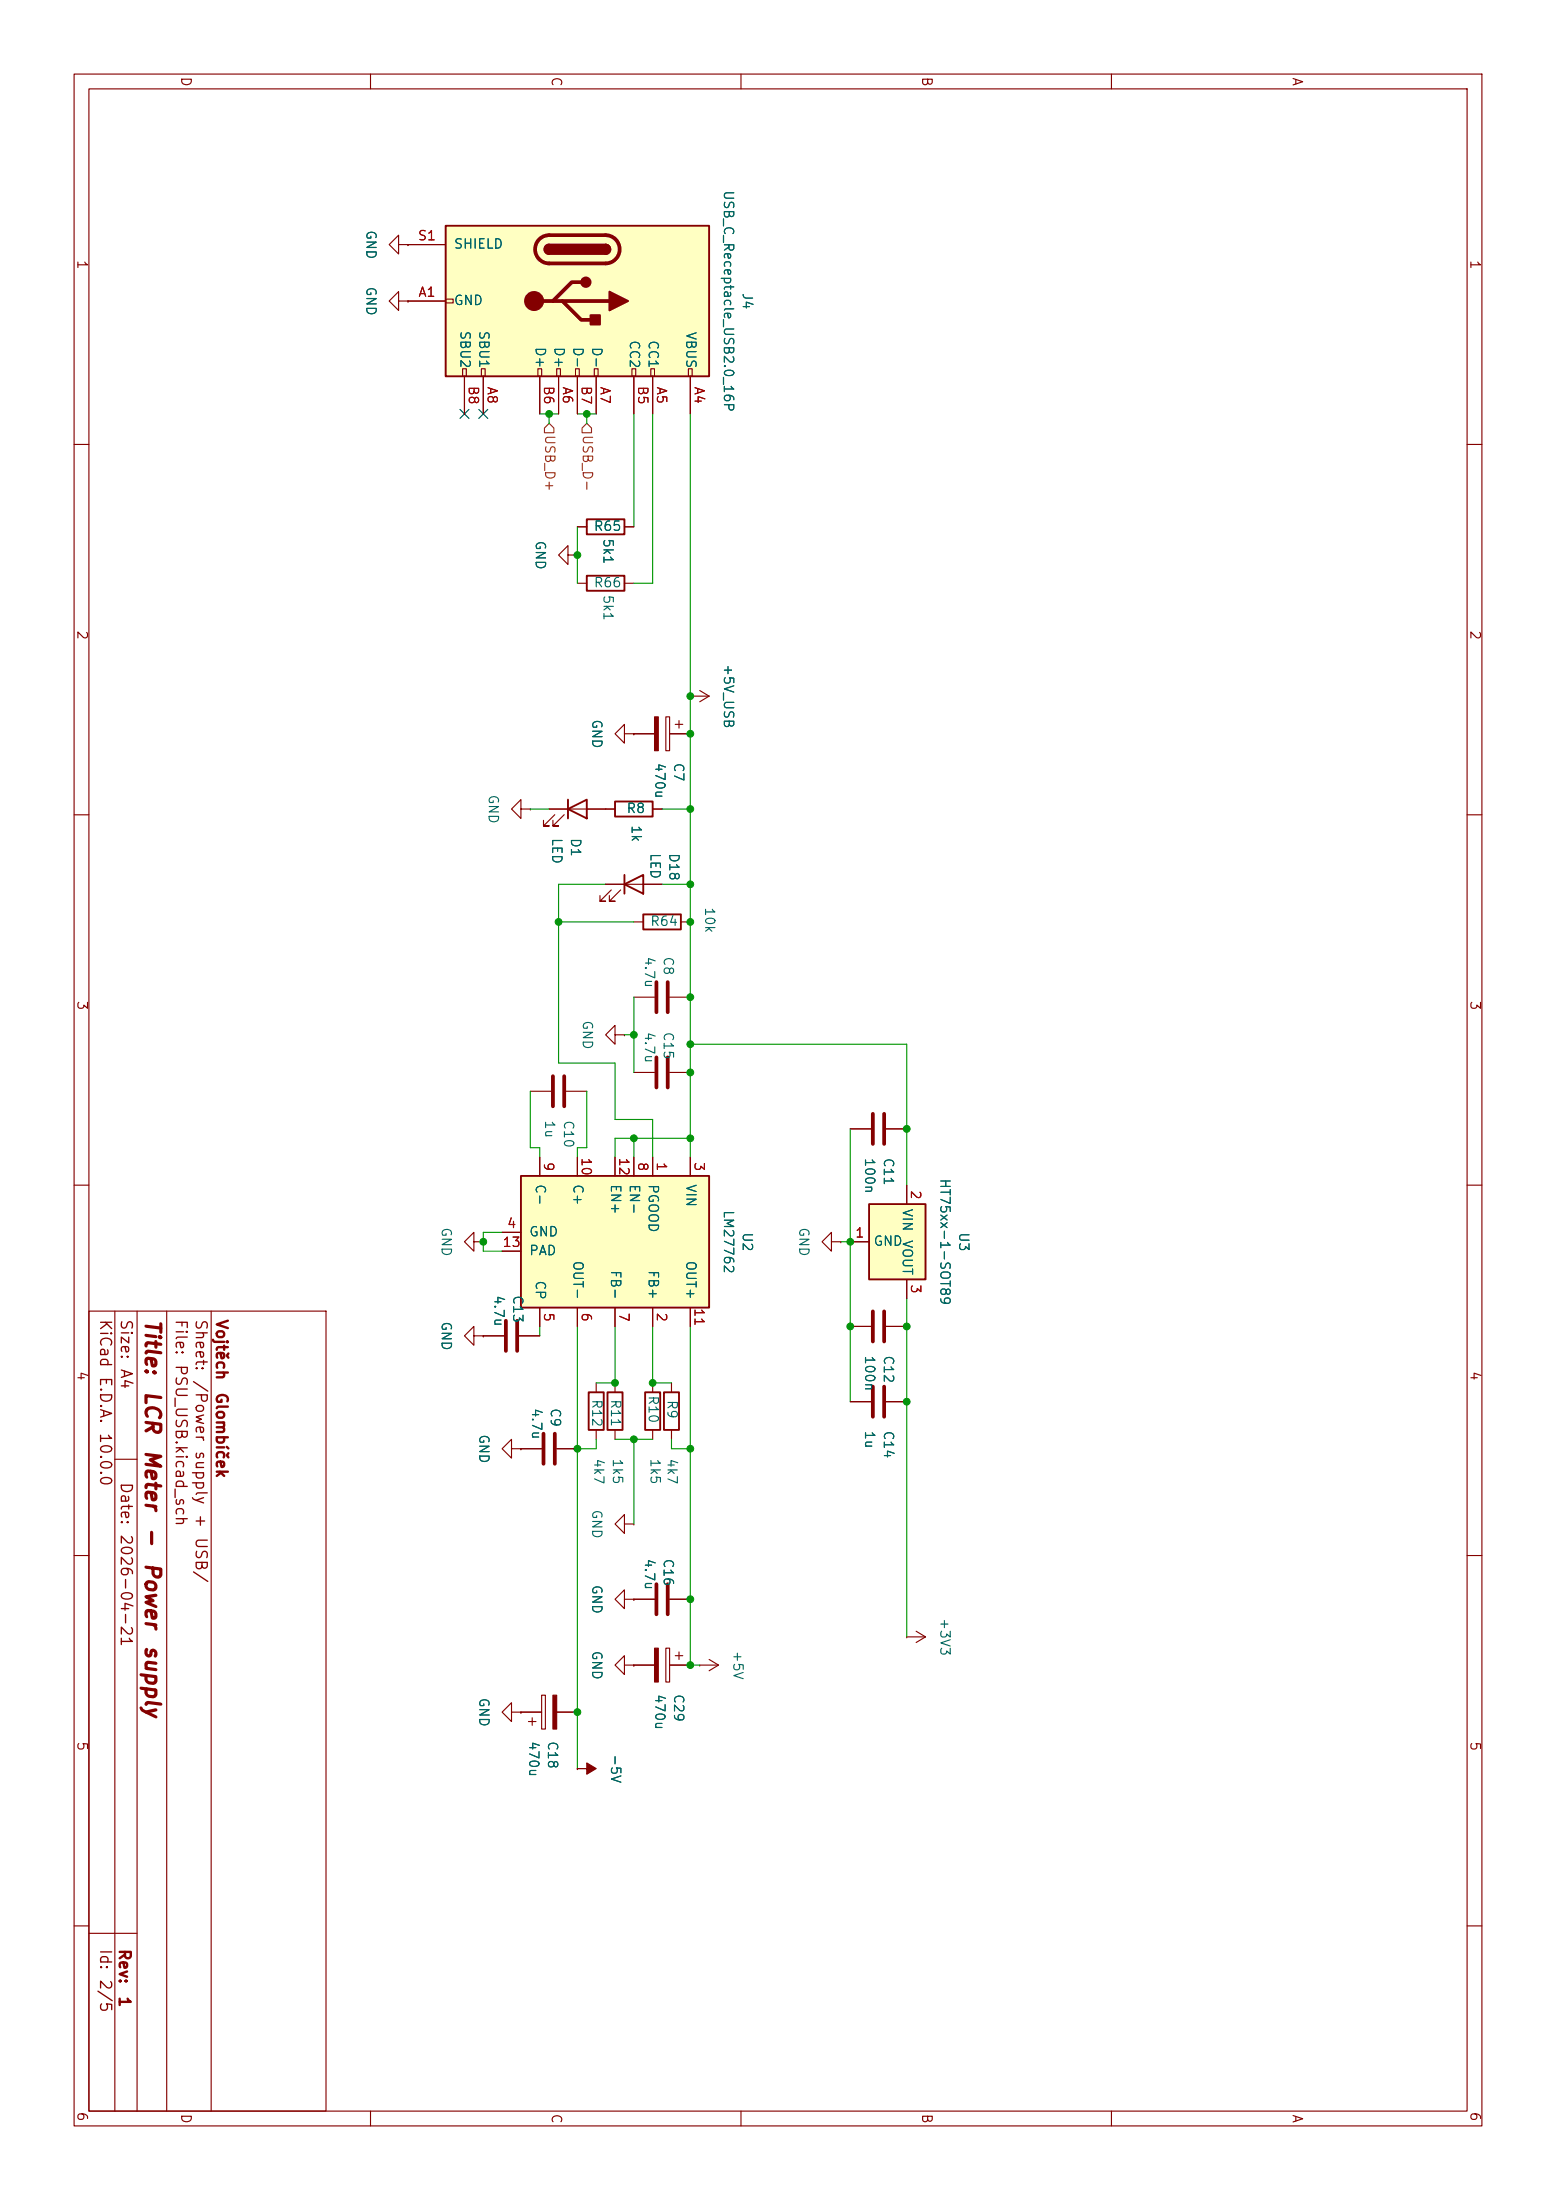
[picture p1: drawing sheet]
<svg xmlns="http://www.w3.org/2000/svg" width="210mm" height="297mm" viewBox="0 0 210 297" stroke-linecap="round" stroke-linejoin="round" font-family="sans-serif">
<g fill="none" stroke="#840000" stroke-width=".15">
<path d="M10 10h190v277h-190zM12 12h186v273h-186zM50 10v2M100 10v2M150 10v2M10 60h2M198 60h2M85.5 99.1h2.8M89.9 96.8h.5v4.5h-.5zM90.4 99.1h2.8M91.1 97.8h1.1M91.6 97.3v1"/>
<path d="M10 110h2M74.1 109.2h8.9M74.9 110l-1.5 1.5h.7h-.7v-.8M76.1 110l-1.5 1.5h.8h-.8v-.8M88.1 109.2h1.3M198 110h2M83 139.7v-1.3l-1.3 1.3 1.3 1.3v-1.3h1.3M84.3 139.7h.1M10 160h2M198 160h2M12 177h32v108h-32zM15.5 177v108"/>
<path d="M18.5 177v108M22.5 177v108M28.5 177v108M15.5 197h3M10 210h2M198 210h2M122.4 221h.1M122.4 221h2.5M123.6 220.2l1.3 .8M124.9 221l-1.3 .7M10 260h2M198 260h2"/>
<path d="M12 261h6.5M50 285v2M100 285v2M150 285v2"/>
</g>
<path d="M76.7 109.2l2.5-1.3v2.6zM76.7 107.9v2.6M83 108.2h5.1v2h-5.1z" fill="none" stroke="#840000" stroke-width=".25"/>
<path d="M88.3 96.8h.5v4.5h-.5z" fill="#840000" stroke="#840000" stroke-width=".15"/>
<path d="M117.3 162.6h7.6v10.1h-7.6z" fill="#ffffc2"/>
<path d="M117.3 162.6h7.6v10.1h-7.6z" fill="none" stroke="#840000" stroke-width=".25"/>
<path d="M84.3 99.1v-1.3l-1.3 1.3 1.3 1.2v-1.2h1.2M85.5 99.1h.1M85.5 144.8h2.8M90.4 144.8h2.8M114.8 152.4h2.8M119.6 152.4h2.8M114.8 167.6h2.5M122.4 160v2.6M122.4 172.7v2.6" fill="none" stroke="#840000" stroke-width=".15"/>
<path d="M88.6 142.7v4.1M90.1 142.7v4.1M117.8 150.4v4M119.3 150.4v4" fill="none" stroke="#840000" stroke-width=".51"/>
<path d="M70.3 158.7h25.4v17.8h-25.4z" fill="#ffffc2"/>
<path d="M84.3 119.4l2.5-1.3v2.5zM84.3 118.1v2.5M70.3 158.7h25.4v17.8h-25.4zM79.5 188h2v5h-2zM82 188h2v5h-2zM87.1 188h2v5h-2zM89.6 188h2v5h-2z" fill="none" stroke="#840000" stroke-width=".25"/>
<g fill="none" stroke="#840000" stroke-width=".15">
<path d="M81.7 119.4h7.7M82.5 120.1l-1.5 1.6h.7h-.7v-.8M83.8 120.1l-1.6 1.6h.8h-.8v-.8M85.5 134.6h2.8M90.4 134.6h2.8M72.8 156.2v2.5M77.9 156.2v2.5M83 156.2v2.5M85.5 156.2v2.5M88.1 156.2v2.5M93.2 156.2v2.5M64 167.6v-1.2l-1.3 1.2 1.3 1.3v-1.3h1.2"/>
<path d="M65.2 167.6h.1M67.8 166.4h2.5M67.8 168.9h2.5M72.8 176.5v2.6M77.9 176.5v2.6M83 176.5v2.6M88.1 176.5v2.6M93.2 176.5v2.6M112.2 167.6v-1.2l-1.3 1.2 1.3 1.3v-1.3h1.3M113.5 167.6h.1M114.8 179.1h2.8M119.6 179.1h2.8"/>
<path d="M64 180.3v-1.2l-1.3 1.2 1.3 1.3v-1.3h1.2M65.2 180.3h.1M65.2 180.3h2.8M69 195.6v-1.3l-1.2 1.3 1.2 1.2v-1.2h1.3M70.1 180.3h2.7M70.3 195.6h.1M70.3 195.6h2.8M75.1 195.6h2.8M80.5 186.7v1.3M80.5 193v1.3M83 186.7v1.3M83 193v1.3"/>
<path d="M88.1 186.7v1.3M88.1 193v1.3M90.6 186.7v1.3M90.6 193v1.3M114.8 189.2h2.8M119.6 189.2h2.8"/>
</g>
<path d="M88.6 132.6v4.1M90.1 132.6v4.1M68.3 178.3v4.1M69.8 178.3v4.1M117.8 177v4.1M119.3 177v4.1M73.4 193.5v4.1M74.9 193.5v4.1M117.8 187.2v4.1M119.3 187.2v4.1" fill="none" stroke="#840000" stroke-width=".51"/>
<path d="M60.1 30.5h35.6v20.3h-35.6z" fill="#ffffc2"/>
<g fill="none" stroke="#840000" stroke-width=".15">
<path d="M53.8 33v-1.3l-1.3 1.3 1.3 1.3v-1.3h1.3M55.1 33h.1M55.1 33h5M53.8 40.6v-1.2l-1.3 1.2 1.3 1.3v-1.3h1.3M55.1 40.6h.1M55.1 40.6h5M60.1 40.4h1.1v.5h-1.1zM62.4 49.8h.5v1h-.5zM62.7 50.8v5.1M65 49.8h.5v1h-.5zM65.2 50.8v5.1M72.6 49.8h.5v1h-.5z"/>
<path d="M72.8 50.8v5.1M75.1 49.8h.5v1h-.5zM75.4 50.8v5.1M77.7 49.8h.5v1h-.5zM77.9 50.8v5.1M80.2 49.8h.5v1h-.5zM80.5 50.8v5.1M85.3 49.8h.5v1h-.5zM85.5 50.8v5.1M87.8 49.8h.5v1h-.5zM88.1 50.8v5.1M92.9 49.8h.5v1h-.5z"/>
<path d="M93.2 50.8v5.1M76.7 74.9v-1.2l-1.3 1.2 1.3 1.3v-1.3h1.2M77.9 74.9h.1M77.9 71.1h1.3M77.9 78.7h1.3M84.3 71.1h1.2M84.3 78.7h1.2M85.5 99.1h.1M85.5 99.1h2.8M90.4 99.1h2.8M93.2 94h.1M93.2 94h2.5"/>
<path d="M94.4 93.2l1.3 .8M95.7 94l-1.3 .7M70.3 109.2v-1.3l-1.3 1.3 1.3 1.3v-1.3h1.3M71.6 109.2h.1M74.1 109.2h2.6M79.2 109.2h3.8M81.7 119.4h2.6M86.8 119.4h2.6M88.1 109.2h1.3M85.5 124.5h1.3M91.9 124.5h1.3M71.6 147.3h2.8"/>
<path d="M72.8 156.2v2.5M76.4 147.3h2.8M77.9 156.2v2.5M83 156.2v2.5M85.5 156.2v2.5M88.1 156.2v2.5M93.2 156.2v2.5M114.8 152.4h2.8M119.6 152.4h2.8M67.8 166.4h2.5M67.8 168.9h2.5M72.8 176.5v2.6"/>
<path d="M77.9 176.5v2.6M83 176.5v2.6M88.1 176.5v2.6M93.2 176.5v2.6M114.8 167.6h2.5M114.8 179.1h2.8M119.6 179.1h2.8M122.4 160v2.6M122.4 172.7v2.6M65.2 180.3h.1M65.2 180.3h2.8M70.1 180.3h2.7"/>
<path d="M70.3 195.6h.1M70.3 195.6h2.8M75.1 195.6h2.8M114.8 189.2h2.8M119.6 189.2h2.8M84.3 205.7v-1.2l-1.3 1.2 1.3 1.3v-1.3h1.2M84.3 215.9v-1.3l-1.3 1.3 1.3 1.3v-1.3h1.2M85.5 205.7h.1M85.5 215.9h.1M85.5 215.9h2.8M90.4 215.9h2.8M69 231.1v-1.2l-1.2 1.2 1.2 1.3v-1.3h1.3"/>
<path d="M70.3 231.1h.1M70.3 231.1h2.8M71.3 232.4h1M71.8 231.9v1M73.1 228.9h.5v4.5h-.5zM75.1 231.1h2.8M77.9 238.8h.1M84.3 224.8v-1.3l-1.3 1.3 1.3 1.3v-1.3h1.2M85.5 224.8h.1M85.5 224.8h2.8M89.9 222.5h.5v4.6h-.5zM90.4 224.8h2.8"/>
<path d="M91.1 223.5h1.1M91.6 223v1M94.4 224.8h.1M94.4 224.8h2.6M95.7 224l1.3 .8M97 224.8l-1.3 .8"/>
</g>
<path d="M60.1 30.5h35.6v20.3h-35.6zM74.1 33a.64 .64 0 0 0-.6 .7 .64 .64 0 0 0 .6 .6M81.7 33a.64 .64 0 0 1 .7 .7 .64 .64 0 0 1-.7 .6M79.2 70.1h5.1v2h-5.1zM79.2 77.7h5.1v2.1h-5.1zM86.8 123.4h5.1v2.1h-5.1z" fill="none" stroke="#840000" stroke-width=".25"/>
<path d="M72.8 32.3a1.91 1.91 0 0 1 1.3-.6h7.6a1.91 1.91 0 0 1 1.9 2 1.91 1.91 0 0 1-1.9 1.9h-7.6a1.91 1.91 0 0 1-1.7-1.2 1.91 1.91 0 0 1 .4-2.1zM78.4 38.1h-1.2l-2.6 2.5M72.1 40.6h10.1M75.9 40.6l2.5 2.6h1.3M74.6 145.3v4.1M76.1 145.3v4.1M88.6 213.9v4M90.1 213.9v4" fill="none" stroke="#840000" stroke-width=".51"/>
<g fill="#840000" stroke="#840000" stroke-width=".25">
<path d="M74.1 33h7.6v1.3h-7.6z"/>
<path d="M81.7 33a.64 .64 0 0 1 .7 .7 .64 .64 0 0 1-.7 .6z"/>
<path d="M73.7 33.2l.4-.2v1.3a.63 .63 0 0 1-.6-.4 .63 .63 0 0 1 .2-.7z"/>
<path d="M82.2 39.4l2.6 1.2-2.6 1.3z"/>
<path d="M79.7 42.5h1.3v1.3h-1.3z"/>
<circle cx="79.1" cy="38.1" r=".63"/>
</g>
<g fill="#840000" stroke="#840000" stroke-width=".15">
<path d="M74.6 228.9h.5v4.5h-.5z"/>
<path d="M77.9 238.8h1.3v-.8l1.3 .8-1.3 .7v-.7z"/>
<path d="M88.3 222.5h.5v4.6h-.5z"/>
<circle cx="72.1" cy="40.6" r="1.27"/>
</g>
<path d="M73.5 57.8l.6-.7 .7 .7v.6h-1.3zM78.6 57.8l.6-.7 .6 .7v.6h-1.2z" fill="none" stroke="#725600" stroke-width=".15"/>
<g fill="none" stroke="#009600" stroke-width=".15">
<path d="M72.8 55.9h2.6M74.1 55.9v1.2M77.9 55.9h2.6M79.2 55.9v1.2M85.5 55.9v15.2M88.1 55.9v22.8h-2.6M93.2 55.9v100.3M77.9 71.1v7.6M71.6 109.2h2.5M81.7 119.4h-6.3v24.1h7.6v7.6h5.1v5.1M89.4 109.2h3.8M89.4 119.4h3.8"/>
<path d="M75.4 124.5h10.1M84.3 139.7h1.2M85.5 134.6v10.2M71.6 147.3v7.6h1.2v1.3M79.2 147.3v7.6h-1.3v1.3M85.5 153.7v2.5M93.2 153.7h-10.2v2.5M93.2 141h29.2v19M114.8 152.4v36.8M67.8 166.4h-2.6v2.5h2.6M72.8 179.1v1.2M77.9 179.1v59.7"/>
<path d="M83 179.1v7.6h-2.5M88.1 179.1v7.6h2.5M93.2 179.1v45.7h1.2M113.5 167.6h1.3M122.4 175.3v45.7M80.5 194.3v1.3h-2.6M83 194.3h5.1M85.5 194.3v11.4M90.6 194.3v1.3h2.6"/>
</g>
<path d="M62.1 55.3l1.2 1.2M63.3 55.3l-1.2 1.2M64.6 55.3l1.2 1.2M65.8 55.3l-1.2 1.2" fill="none" stroke="#000084" stroke-width=".15"/>
<g fill="#009600" stroke="#009600" stroke-width=".13">
<circle cx="122.4" cy="152.4" r=".46"/>
<circle cx="122.4" cy="179.1" r=".46"/>
<circle cx="114.8" cy="167.6" r=".46"/>
<circle cx="114.8" cy="179.1" r=".46"/>
<circle cx="93.2" cy="144.8" r=".46"/>
<circle cx="93.2" cy="141" r=".46"/>
<circle cx="122.4" cy="189.2" r=".46"/>
<circle cx="93.2" cy="99.1" r=".46"/>
<circle cx="93.2" cy="109.2" r=".46"/>
<circle cx="93.2" cy="94" r=".46"/>
<circle cx="93.2" cy="134.6" r=".46"/>
<circle cx="93.2" cy="124.5" r=".46"/>
<circle cx="85.5" cy="139.7" r=".46"/>
<circle cx="93.2" cy="119.4" r=".46"/>
<circle cx="75.4" cy="124.5" r=".46"/>
<circle cx="88.1" cy="186.7" r=".46"/>
<circle cx="83" cy="186.7" r=".46"/>
<circle cx="65.2" cy="167.6" r=".46"/>
<circle cx="85.5" cy="153.7" r=".46"/>
<circle cx="93.2" cy="153.7" r=".46"/>
<circle cx="74.1" cy="55.9" r=".46"/>
<circle cx="77.9" cy="74.9" r=".46"/>
<circle cx="79.2" cy="55.9" r=".46"/>
<circle cx="93.2" cy="195.6" r=".46"/>
<circle cx="77.9" cy="195.6" r=".46"/>
<circle cx="85.5" cy="194.3" r=".46"/>
<circle cx="77.9" cy="231.1" r=".46"/>
<circle cx="93.2" cy="215.9" r=".46"/>
<circle cx="93.2" cy="224.8" r=".46"/>
</g>
<g font-size="2" fill="#840000">
<text x="19.1" y="178" transform="rotate(90 19.1 178)">Title:</text>
<text x="19.1" y="187.7" transform="rotate(90 19.1 187.7)">LCR</text>
<text x="19.1" y="195.6" transform="rotate(90 19.1 195.6)">Meter</text>
<text x="19.1" y="206" transform="rotate(90 19.1 206)">-</text>
<text x="19.1" y="210.8" transform="rotate(90 19.1 210.8)">Power</text>
<text x="19.1" y="222" transform="rotate(90 19.1 222)">supply</text>
</g>
<g font-size="1.5" fill="#840000">
<text x="13.1" y="178" transform="rotate(90 13.1 178)">KiCad</text>
<text x="15.9" y="178" transform="rotate(90 15.9 178)">Size:</text>
<text x="23.3" y="178" transform="rotate(90 23.3 178)">File:</text>
<text x="26" y="178" transform="rotate(90 26 178)">Sheet:</text>
<text x="28.8" y="178" transform="rotate(90 28.8 178)">Vojtěch</text>
<text x="13.1" y="185.7" transform="rotate(90 13.1 185.7)">E.D.A.</text>
<text x="15.9" y="184.7" transform="rotate(90 15.9 184.7)">A4</text>
<text x="23.3" y="184.1" transform="rotate(90 23.3 184.1)">PSU_USB.kicad_sch</text>
<text x="26" y="186.2" transform="rotate(90 26 186.2)">/Power</text>
<text x="28.8" y="187.9" transform="rotate(90 28.8 187.9)">Glombíček</text>
<text x="13.1" y="193.3" transform="rotate(90 13.1 193.3)">10.0.0</text>
<text x="26" y="195.7" transform="rotate(90 26 195.7)">supply</text>
<text x="15.9" y="200" transform="rotate(90 15.9 200)">Date:</text>
<text x="15.9" y="207" transform="rotate(90 15.9 207)">2026-04-21</text>
<text x="26" y="204.3" transform="rotate(90 26 204.3)">+</text>
<text x="26" y="207.4" transform="rotate(90 26 207.4)">USB/</text>
<text x="13.1" y="263" transform="rotate(90 13.1 263)">Id:</text>
<text x="15.7" y="263" transform="rotate(90 15.7 263)">Rev:</text>
<text x="13.1" y="267.1" transform="rotate(90 13.1 267.1)">2/5</text>
<text x="15.7" y="269.4" transform="rotate(90 15.7 269.4)">1</text>
</g>
<g font-size="1.3" fill="#840000">
<text x="24.1" y="10.3" transform="rotate(90 24.1 10.3)">D</text>
<text x="74.1" y="10.3" transform="rotate(90 74.1 10.3)">C</text>
<text x="124.1" y="10.3" transform="rotate(90 124.1 10.3)">B</text>
<text x="174.1" y="10.3" transform="rotate(90 174.1 10.3)">A</text>
<text x="10.1" y="35" transform="rotate(90 10.1 35)">1</text>
<text x="198.1" y="35" transform="rotate(90 198.1 35)">1</text>
<text x="10.1" y="85" transform="rotate(90 10.1 85)">2</text>
<text x="198.1" y="85" transform="rotate(90 198.1 85)">2</text>
<text x="10.1" y="135" transform="rotate(90 10.1 135)">3</text>
<text x="198.1" y="135" transform="rotate(90 198.1 135)">3</text>
<text x="10.1" y="185" transform="rotate(90 10.1 185)">4</text>
<text x="198.1" y="185" transform="rotate(90 198.1 185)">4</text>
<text x="10.1" y="235" transform="rotate(90 10.1 235)">5</text>
<text x="198.1" y="235" transform="rotate(90 198.1 235)">5</text>
<text x="10.1" y="285" transform="rotate(90 10.1 285)">6</text>
<text x="24.1" y="285.3" transform="rotate(90 24.1 285.3)">D</text>
<text x="74.1" y="285.3" transform="rotate(90 74.1 285.3)">C</text>
<text x="124.1" y="285.3" transform="rotate(90 124.1 285.3)">B</text>
<text x="174.1" y="285.3" transform="rotate(90 174.1 285.3)">A</text>
<text x="198.1" y="285" transform="rotate(90 198.1 285)">6</text>
</g>
<g font-size="1.3" fill="#006464">
<text x="97.4" y="25.6" transform="rotate(90 97.4 25.6)">USB_C_Receptacle_USB2.0_16P</text>
<text x="49.1" y="31" transform="rotate(90 49.1 31)">GND</text>
<text x="61.2" y="33.9">SHIELD</text>
<text x="49.1" y="38.6" transform="rotate(90 49.1 38.6)">GND</text>
<text x="61.2" y="41.5">GND</text>
<text x="99.9" y="39.4" transform="rotate(90 99.9 39.4)">J4</text>
<text x="61.8" y="44.6" transform="rotate(90 61.8 44.6)">SBU2</text>
<text x="64.4" y="44.6" transform="rotate(90 64.4 44.6)">SBU1</text>
<text x="72" y="46.7" transform="rotate(90 72 46.7)">D+</text>
<text x="74.5" y="46.7" transform="rotate(90 74.5 46.7)">D+</text>
<text x="77.1" y="46.7" transform="rotate(90 77.1 46.7)">D-</text>
<text x="79.6" y="46.7" transform="rotate(90 79.6 46.7)">D-</text>
<text x="84.7" y="45.8" transform="rotate(90 84.7 45.8)">CC2</text>
<text x="87.2" y="45.8" transform="rotate(90 87.2 45.8)">CC1</text>
<text x="92.3" y="44.7" transform="rotate(90 92.3 44.7)">VBUS</text>
<text x="80" y="72">R65</text>
<text x="72" y="72.9" transform="rotate(90 72 72.9)">GND</text>
<text x="81.1" y="72.6" transform="rotate(90 81.1 72.6)">5k1</text>
<text x="80" y="79.6">R66</text>
<text x="81.1" y="80.2" transform="rotate(90 81.1 80.2)">5k1</text>
<text x="97.4" y="89.6" transform="rotate(90 97.4 89.6)">+5V_USB</text>
<text x="79.6" y="97" transform="rotate(90 79.6 97)">GND</text>
<text x="65.6" y="107.2" transform="rotate(90 65.6 107.2)">GND</text>
<text x="88.1" y="102.9" transform="rotate(90 88.1 102.9)">470u</text>
<text x="90.7" y="102.9" transform="rotate(90 90.7 102.9)">C7</text>
<text x="74.2" y="113" transform="rotate(90 74.2 113)">LED</text>
<text x="76.7" y="113" transform="rotate(90 76.7 113)">D1</text>
<text x="84.5" y="110.1">R8</text>
<text x="84.9" y="111.3" transform="rotate(90 84.9 111.3)">1k</text>
<text x="87.5" y="115.1" transform="rotate(90 87.5 115.1)">LED</text>
<text x="90" y="115.1" transform="rotate(90 90 115.1)">D18</text>
<text x="87.7" y="125.3">R64</text>
<text x="94.8" y="122.4" transform="rotate(90 94.8 122.4)">10k</text>
<text x="86.7" y="129" transform="rotate(90 86.7 129)">4.7u</text>
<text x="89.3" y="129" transform="rotate(90 89.3 129)">C8</text>
<text x="78.3" y="137.7" transform="rotate(90 78.3 137.7)">GND</text>
<text x="86.7" y="139.2" transform="rotate(90 86.7 139.2)">4.7u</text>
<text x="89.3" y="139.2" transform="rotate(90 89.3 139.2)">C15</text>
<text x="73.3" y="151.1" transform="rotate(90 73.3 151.1)">1u</text>
<text x="75.8" y="151.1" transform="rotate(90 75.8 151.1)">C10</text>
<text x="72" y="159.8" transform="rotate(90 72 159.8)">C-</text>
<text x="77.1" y="159.8" transform="rotate(90 77.1 159.8)">C+</text>
<text x="82.1" y="159.8" transform="rotate(90 82.1 159.8)">EN+</text>
<text x="84.7" y="159.8" transform="rotate(90 84.7 159.8)">EN-</text>
<text x="87.2" y="159.8" transform="rotate(90 87.2 159.8)">PGOOD</text>
<text x="92.3" y="159.8" transform="rotate(90 92.3 159.8)">VIN</text>
<text x="116.4" y="156.2" transform="rotate(90 116.4 156.2)">100n</text>
<text x="119" y="156.2" transform="rotate(90 119 156.2)">C11</text>
<text x="126.6" y="159" transform="rotate(90 126.6 159)">HT75xx-1-SOT89</text>
<text x="59.3" y="165.6" transform="rotate(90 59.3 165.6)">GND</text>
<text x="71.3" y="167.2">GND</text>
<text x="97.4" y="163.3" transform="rotate(90 97.4 163.3)">LM27762</text>
<text x="99.9" y="166.3" transform="rotate(90 99.9 166.3)">U2</text>
<text x="107.5" y="165.6" transform="rotate(90 107.5 165.6)">GND</text>
<text x="121.5" y="163.1" transform="rotate(90 121.5 163.1)">VIN</text>
<text x="121.5" y="167.3" transform="rotate(90 121.5 167.3)">VOUT</text>
<text x="129.1" y="166.3" transform="rotate(90 129.1 166.3)">U3</text>
<text x="71.3" y="169.8">PAD</text>
<text x="72" y="172.8" transform="rotate(90 72 172.8)">CP</text>
<text x="77.1" y="170.1" transform="rotate(90 77.1 170.1)">OUT-</text>
<text x="82.1" y="171.4" transform="rotate(90 82.1 171.4)">FB-</text>
<text x="87.2" y="171.4" transform="rotate(90 87.2 171.4)">FB+</text>
<text x="92.3" y="170.1" transform="rotate(90 92.3 170.1)">OUT+</text>
<text x="117.8" y="168.5">GND</text>
<text x="59.3" y="178.3" transform="rotate(90 59.3 178.3)">GND</text>
<text x="66.4" y="174.8" transform="rotate(90 66.4 174.8)">4.7u</text>
<text x="68.9" y="174.8" transform="rotate(90 68.9 174.8)">C13</text>
<text x="116.4" y="182.9" transform="rotate(90 116.4 182.9)">100n</text>
<text x="119" y="182.9" transform="rotate(90 119 182.9)">C12</text>
<text x="71.5" y="190" transform="rotate(90 71.5 190)">4.7u</text>
<text x="74" y="190" transform="rotate(90 74 190)">C9</text>
<text x="79.6" y="188.8" transform="rotate(90 79.6 188.8)">R12</text>
<text x="82.1" y="188.8" transform="rotate(90 82.1 188.8)">R11</text>
<text x="87.2" y="188.3" transform="rotate(90 87.2 188.3)">R10</text>
<text x="89.8" y="188.9" transform="rotate(90 89.8 188.9)">R9</text>
<text x="64.4" y="193.5" transform="rotate(90 64.4 193.5)">GND</text>
<text x="79.9" y="196.8" transform="rotate(90 79.9 196.8)">4k7</text>
<text x="82.4" y="196.8" transform="rotate(90 82.4 196.8)">1k5</text>
<text x="87.5" y="196.8" transform="rotate(90 87.5 196.8)">1k5</text>
<text x="89.8" y="196.8" transform="rotate(90 89.8 196.8)">4k7</text>
<text x="116.4" y="193" transform="rotate(90 116.4 193)">1u</text>
<text x="119" y="193" transform="rotate(90 119 193)">C14</text>
<text x="79.6" y="203.7" transform="rotate(90 79.6 203.7)">GND</text>
<text x="79.6" y="213.9" transform="rotate(90 79.6 213.9)">GND</text>
<text x="86.7" y="210.3" transform="rotate(90 86.7 210.3)">4.7u</text>
<text x="89.3" y="210.3" transform="rotate(90 89.3 210.3)">C16</text>
<text x="126.6" y="218.3" transform="rotate(90 126.6 218.3)">+3V3</text>
<text x="79.6" y="222.8" transform="rotate(90 79.6 222.8)">GND</text>
<text x="98.7" y="222.8" transform="rotate(90 98.7 222.8)">+5V</text>
<text x="64.4" y="229.1" transform="rotate(90 64.4 229.1)">GND</text>
<text x="88.1" y="228.6" transform="rotate(90 88.1 228.6)">470u</text>
<text x="90.7" y="228.6" transform="rotate(90 90.7 228.6)">C29</text>
<text x="71.1" y="235" transform="rotate(90 71.1 235)">470u</text>
<text x="73.6" y="235" transform="rotate(90 73.6 235)">C18</text>
<text x="82.1" y="236.7" transform="rotate(90 82.1 236.7)">-5V</text>
</g>
<g font-size="1.3" fill="#a90000">
<text x="56.3" y="32.8">S1</text>
<text x="56.4" y="40.4">A1</text>
<text x="62.9" y="52" transform="rotate(90 62.9 52)">B8</text>
<text x="65.5" y="52.1" transform="rotate(90 65.5 52.1)">A8</text>
<text x="73.1" y="52" transform="rotate(90 73.1 52)">B6</text>
<text x="75.6" y="52.1" transform="rotate(90 75.6 52.1)">A6</text>
<text x="78.2" y="52" transform="rotate(90 78.2 52)">B7</text>
<text x="80.7" y="52.1" transform="rotate(90 80.7 52.1)">A7</text>
<text x="85.8" y="52" transform="rotate(90 85.8 52)">B5</text>
<text x="88.3" y="52.1" transform="rotate(90 88.3 52.1)">A5</text>
<text x="93.4" y="52.1" transform="rotate(90 93.4 52.1)">A4</text>
<text x="73.1" y="156.8" transform="rotate(90 73.1 156.8)">9</text>
<text x="78.2" y="156.2" transform="rotate(90 78.2 156.2)">10</text>
<text x="83.3" y="156.2" transform="rotate(90 83.3 156.2)">12</text>
<text x="85.8" y="156.8" transform="rotate(90 85.8 156.8)">8</text>
<text x="88.3" y="156.8" transform="rotate(90 88.3 156.8)">1</text>
<text x="93.4" y="156.8" transform="rotate(90 93.4 156.8)">3</text>
<text x="122.6" y="160.6" transform="rotate(90 122.6 160.6)">2</text>
<text x="68.3" y="166.1">4</text>
<text x="115.3" y="167.4">1</text>
<text x="67.7" y="168.7">13</text>
<text x="122.6" y="173.3" transform="rotate(90 122.6 173.3)">3</text>
<text x="73.1" y="177.1" transform="rotate(90 73.1 177.1)">5</text>
<text x="78.2" y="177.1" transform="rotate(90 78.2 177.1)">6</text>
<text x="83.3" y="177.1" transform="rotate(90 83.3 177.1)">7</text>
<text x="88.3" y="177.1" transform="rotate(90 88.3 177.1)">2</text>
<text x="93.4" y="176.5" transform="rotate(90 93.4 176.5)">11</text>
</g>
<g font-size="1.3" fill="#725600">
<text x="73.3" y="58.6" transform="rotate(90 73.3 58.6)">USB_D+</text>
<text x="78.3" y="58.6" transform="rotate(90 78.3 58.6)">USB_D-</text>
</g>
</svg>
